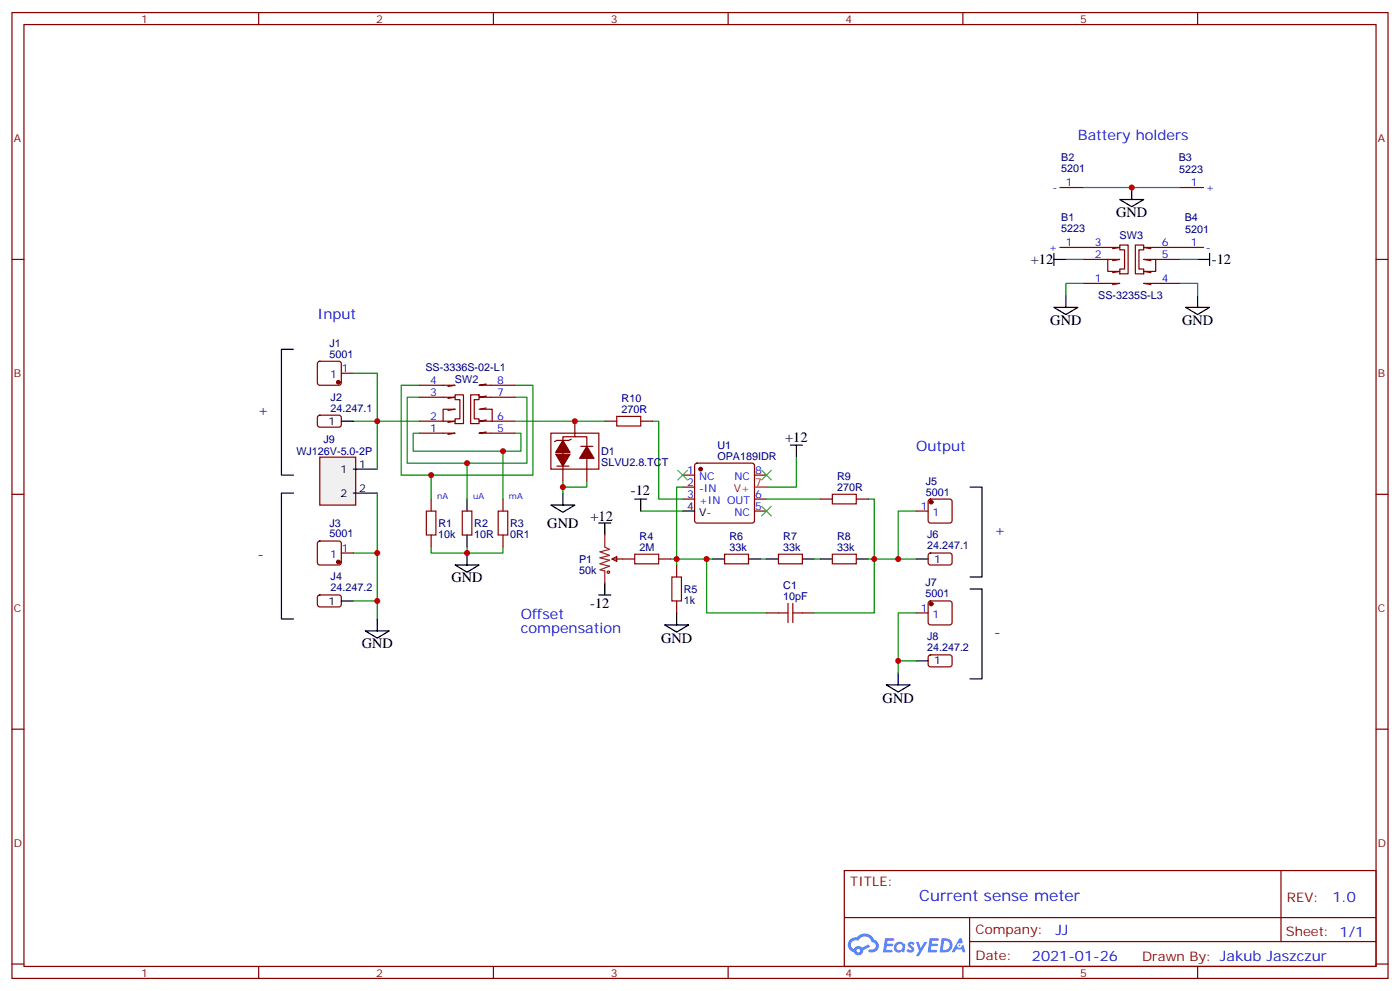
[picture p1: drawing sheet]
<svg xmlns="http://www.w3.org/2000/svg" width="412mm" height="292mm" viewBox="0 0 412 292" stroke-linecap="round" stroke-linejoin="round" font-family="sans-serif">
<g fill="none" stroke="#870000" stroke-width=".35">
<path d="M3.5 3.7h405.4v284.3h-405.4zM7.1 7.2h398.2v277.3h-398.2zM76.2 3.7v3.5M145.3 3.7v3.5M214.5 3.7v3.5M283.6 3.7v3.5M352.8 3.7v3.5M3.5 76.4h3.6M405.3 76.4h3.6M3.5 145.5h3.6M405.3 145.5h3.6M3.5 214.7h3.6"/>
<path d="M405.3 214.7h3.6M248.7 256.3h156.6v28.2h-156.6zM377.3 256.3v20.9M248.7 270.1h156.5M285.6 277.2h119.6M285.6 270.1v14.2M3.5 283.8h3.6M76.2 284.5v3.5M145.3 284.5v3.5M214.5 284.5v3.5M283.6 284.5v3.5M352.8 284.5v3.5"/>
<path d="M405.3 283.8h3.6"/>
</g>
<g fill="#5487ff">
<path d="M267.7 277.5a1.22 1.22 0 0 1 1.7 .2l-.4 .6a.47 .47 0 0 0-.3-.4 .47 .47 0 0 0-.5 .2l.1 .2a1.14 1.14 0 0 1 .8 1.8 1.14 1.14 0 0 1-1.9 0l-.2-.2 .5-.6 .7 .5a.29 .29 0 0 0 .3-.3 .29 .29 0 0 0-.2-.3 1.04 1.04 0 0 1-.6-1.7z"/>
<path d="M260.7 276.2h2.4l.3 .2-.2 .5-1.8 .1-.1 .8h1.5l.3 .4-.3 .4h-1.6l-.2 1.1h1.7l.2 .3-.2 .3-2.6 .1z"/>
<path d="M273.8 276.2h2.4l.3 .2-.1 .5-1.8 .1-.2 .8h1.6l.3 .4-.4 .4-1.6-.1-.1 1.1 1.7 .1 .2 .3-.2 .3-2.6 .1z"/>
<path d="M282.6 276.2h.7l.3 1.3-.6 .3a.69 .69 0 0 0-1 .3 .69 .69 0 0 0 .4 .9 .69 .69 0 0 0 .9-.6l.5-.2 .6 2.2h-.8l-.2-.9h-1.8l-.5 .9h-.8z"/>
<path d="M269.8 277.3h.8l.6 1.8 1.1-1.8h.9l-2.6 4.2h-.8l.9-1.5z"/>
<path d="M277.4 276.2l-.6 4.2h1.3a2.11 2.11 0 0 0 2.5-2.1 2.11 2.11 0 0 0-2.5-2.1zM278.1 277a1.39 1.39 0 0 1 1.7 1.4 1.39 1.39 0 0 1-1.8 1.2h-.3z"/>
<path d="M263.7 277.8a1.54 1.54 0 0 0-.1 2.2 1.54 1.54 0 0 0 2.2 .1l.6 .3 .3-2.3-.2-.3h-.4a1.49 1.49 0 0 0-2.4 0zM264 278.8a.94 .94 0 0 1 1.8 0 .94 .94 0 0 1-1.8 0z"/>
<path d="M250.4 276.6a2.18 2.18 0 0 0 1.1 3.7 1.44 1.44 0 0 0 1.6 .9 1.44 1.44 0 0 0 1.2-1.4l2-1.1-.5-.7-1.9 1a1.47 1.47 0 0 0-2.4 .4 1.39 1.39 0 0 1-.7-1.9 1.39 1.39 0 0 1 2-.5 2.12 2.12 0 0 1 2.2-1.3 2.12 2.12 0 0 1 1.9 1.7 1.14 1.14 0 0 1 1.1 1.4 1.14 1.14 0 0 1-1.7 .7 .43 .43 0 0 0-.5 .4 .43 .43 0 0 0 .4 .5 1.98 1.98 0 0 0 2.5-1.2 1.98 1.98 0 0 0-1.2-2.6 3.1 3.1 0 0 0-5.3-.6l-.9 .1zM252.3 279.9a.55 .55 0 0 1 1.1 0 .55 .55 0 0 1-1.1 0z"/>
<circle cx="282.6" cy="278.3" r=".26"/>
</g>
<g fill="none" stroke="#008700" stroke-width=".35">
<path d="M314 76.4h5.3M347.5 76.4h5.3M319.3 83.4h-5.3v3.6M347.5 83.4h5.3v3.6M123.5 116.9h-3.6v19.4h35.3v-19.4h-3.5M123.5 113.4h-5.3v26.5h38.8v-26.5h-5.3M104.1 124h19.4M151.7 127.5h1.8v5.3h-5.3v14.1M151.7 124h26.5M192.3 124h1.7v22.9h7.1M234.6 134.6v8.8h-8.8M165.8 141.6v3.6"/>
<path d="M172.9 141.6v1.8h-7.1M188.7 150.5h12.4M201.1 143.4h-1.8v21.2h-1.7M225.8 146.9h15.9M255.8 146.9h1.7v17.7h-1.7M137.6 161v1.8h10.6v-1.8M208.1 164.6h-8.8v1.7M209.9 164.6h-1.8v15.8h17.7M224 164.6h1.8M239.9 164.6h1.8M269.9 164.6h-12.4v15.8h-17.6"/>
</g>
<g fill="none" stroke="#000" stroke-width=".35">
<path d="M310.4 76.4h3.6M310.4 74.6v3.5M352.8 76.4h3.5M356.3 74.6v3.5M310.4 90.5h7.1l-3.5 2.1zM314 87v3.5M349.2 90.5h7.1l-3.5 2.1zM352.8 87v3.5M100.5 124h3.6M232.8 131.1h3.6M234.6 131.1v3.5M137.6 146.9v3.6"/>
<path d="M137.6 157.5v3.5M162.3 148.7h7l-3.5 2.1zM165.8 145.2v3.5M176.4 154h3.5M178.2 154v3.5M187 146.9h3.5M188.7 146.9v3.6M201.1 150.5h3.5M100.5 176.9h3.6M134.1 166.3h7l-3.5 2.2zM137.6 162.8v3.5M176.4 175.2h3.5"/>
<path d="M178.2 171.6v3.6M209.9 164.6h3.5M220.5 164.6h3.5M225.8 164.6h3.5M236.4 164.6h3.5M241.7 164.6h3.5M252.2 164.6h3.6M269.9 164.6h3.5M107.6 185.7h7.1l-3.6 2.2zM111.1 182.2v3.5M195.8 184h7l-3.5 2.1zM199.3 180.4v3.6"/>
<path d="M264.6 198.1v3.5M269.9 194.6h3.5M261.1 201.6h7l-3.5 2.1z"/>
</g>
<g fill="none" stroke="#870000" stroke-width=".35">
<path d="M93.7 106.6l.5-.2h5.6l.5 .2 .2 .5v5.6l-.2 .5-.5 .2h-5.6l-.5-.2-.2-.5v-5.6zM100.5 109.9h3.6M93.7 122.4l.5-.2 5.9 .1 .4 .6v2.4l-.7 .5-5.9-.1-.4-.6v-2.2zM162.3 127.5h14.1v10.6h-14.1zM164 137.2h3.6M168.3 129.3l-.7 .3h-3.6l-.7 .4M169.3 124v4.6M171.1 131.4h3.5M178.2 124h3.5M188.7 124h3.6M201.1 139.9h3.5M204.8 136.6l.5-.3h16.2l.5 .3 .2 .5v16.2l-.2 .5-.5 .2h-16.2l-.5-.2-.2-.5v-16.2z"/>
<path d="M222.2 139.9h3.6M127 146.9v3.6M127 157.5v3.5M136.2 150.5h2.8v7h-2.8zM148.2 146.9v3.6M148.2 157.5v3.5M165.8 141.6v-13h7.1v13M201.1 143.4h3.5M201.1 146.9h3.5M222.2 146.9h3.6M222.2 150.5h3.6M241.7 146.9h3.5"/>
<path d="M252.2 146.9h3.6M269.9 150.5h3.5M273.6 147.1l.5-.2h5.7l.5 .2 .2 .5v5.7l-.3 .5-.4 .2h-5.7l-.5-.2-.2-.5v-5.7zM93.7 175.4l.5-.2h5.9l.4 .7v2.4l-.7 .4-5.9-.1-.4-.6v-2.1zM180.3 164.6l1.4-.7v1.4zM180.3 164.6h6.7M194 164.6h3.6M199.3 166.3v3.6M199.3 176.9v3.5M213.4 163.2h7.1v2.8h-7.1zM229.3 163.2h7.1v2.8h-7.1zM245.2 163.2h7v2.8h-7z"/>
<path d="M273.6 177.1l.5-.2h5.7l.5 .2 .2 .5v5.7l-.3 .5-.4 .2h-5.7l-.5-.3-.2-.4v-5.7zM273.6 163l.5-.2 5.9 .1 .5 .6-.1 2.4-.6 .4h-6l-.4-.7v-2.1zM225.8 180.4h3.5M236.4 180.4h3.5M269.9 180.4h3.5M273.6 193l.5-.2h5.9l.5 .7-.1 2.4-.6 .4h-6l-.4-.7v-2.1z"/>
</g>
<g fill="#870000" stroke="#870000" stroke-width=".35">
<path d="M165.8 129.6l2.1 3.6h-4.2z"/>
<path d="M163.7 133.7h4.2l-2.1 3.5z"/>
<path d="M172.9 131.4l2.1 3.5h-4.3z"/>
<circle cx="206.4" cy="138.1" r=".53"/>
<circle cx="99.7" cy="112.5" r=".53"/>
<circle cx="274.3" cy="147.8" r=".53"/>
<circle cx="274.3" cy="177.8" r=".53"/>
</g>
<path d="M222.2 143.4h3.6" fill="none" stroke="#f00" stroke-width=".35"/>
<g fill="none" stroke="#a10000" stroke-width=".35">
<path d="M181.7 122.6h7v2.8h-7zM125.6 150.5h2.8v7h-2.8zM146.8 150.5h2.8v7h-2.8zM245.2 145.5h7v2.8h-7zM187 163.2h7v2.8h-7zM197.9 169.9h2.8v7h-2.8zM232.1 177.6v5.7M233.5 177.6v5.7M229.3 180.4h2.8M233.5 180.4h2.9"/>
<circle cx="179.2" cy="168.5" r=".35"/>
</g>
<path d="M178.2 157.5v3.5l1.4 .7-2.9 .8 2.9 1-2.9 .7 2.9 .7-2.9 1.1 2.9 .7-2.9 1 1.5 .4v3.5" fill="none" stroke="#8c2424" stroke-width=".35"/>
<path d="M94.2 134.6h10.6v14.1h-10.6z" fill="#f0f0f0" stroke="#870000" stroke-width=".35"/>
<path d="M329.8 58.7h7.1l-3.5 2.2zM333.4 55.2v3.5M86.4 102.8h-3.5v37.1h3.5M104.1 138.1h7M86.4 145.2h-3.5v37h3.5M104.1 145.2h7M285.8 143.4h3.5v26.5h-3.5M285.8 173.4h3.5v26.4h-3.5" fill="none" stroke="#000" stroke-width=".35"/>
<path d="M319.3 55.2h28.2M104.1 109.9h7v28.2M123.5 127.5h-1.8v5.3h26.5M127 139.9v7M137.6 136.3v10.6M111.1 145.2v17.6h-7M269.9 150.5h-5.3v14.1M104.1 176.9h7M111.1 162.8v19.4M127 161v1.8h10.6M264.6 194.6h5.3M269.9 180.4h-5.3v17.7" fill="none" stroke="#008700" stroke-width=".35"/>
<g fill="none" stroke="#870000" stroke-width=".35">
<path d="M312.2 55.2h7.1M347.5 55.2h7M312.2 72.8h17.6l-2.1 .4M319.3 76.4h7M326.3 76.4h3.5l-2.1 .3M326.3 76.4v3.5h3.5l-2.1 .4M329.8 72.1h2.5v8.5h-2.5v-1.4h1.5v-5.6h-1.5zM334.4 72.1h2.5v1.5h-1.4v5.6h1.4v1.4h-2.5zM340.4 76.4h-3.5l2.1 .3M340.4 76.4v3.5h-3.5l2.1 .4M340.4 76.4h7.1M354.5 72.8h-17.6l2.1 .4"/>
<path d="M319.3 83.4h10.5l-2.1 .4M347.5 83.4h-10.6l2.1 .4M123.5 116.9h10.6l-2.2 .4M123.5 113.4h10.6l-2.2 .4M134.1 116.2h2.4v8.5h-2.4v-1.4h1.4v-5.6h-1.4zM138.6 116.2h2.5v1.5h-1.4v5.6h1.4v1.4h-2.5zM143.2 113.1l-2.1 .3h10.6M143.2 116.6l-2.1 .3h10.6M123.5 127.5h10.6l-2.2 .4M123.5 124h7M130.5 124h3.6l-2.2 .4M131.9 120.8l2.2-.3h-3.6v3.5"/>
<path d="M141.5 120.5h3.5v3.5M143.2 123.6l-2.1 .4h10.6M143.2 127.2l-2.1 .3h10.6M143.2 120.1l-2.1 .4M93.7 159.5l.5-.2h5.6l.5 .2 .2 .5v5.6l-.2 .5-.5 .2h-5.6l-.5-.2-.2-.5v-5.6zM100.5 162.8h3.6"/>
</g>
<path d="M199.7 138.5l2.8 2.8M202.5 138.5l-2.8 2.8M224.4 138.5l2.8 2.8M227.2 138.5l-2.8 2.8M224.4 149l2.8 2.9M227.2 149l-2.8 2.9" fill="none" stroke="#3c3" stroke-width=".35"/>
<circle cx="99.7" cy="165.5" r=".53" fill="#870000" stroke="#870000" stroke-width=".35"/>
<g fill="#c00">
<circle cx="169.3" cy="124" r=".88"/>
<circle cx="165.8" cy="143.4" r=".88"/>
<circle cx="257.5" cy="164.6" r=".88"/>
<circle cx="208.1" cy="164.6" r=".88"/>
<circle cx="199.3" cy="164.6" r=".88"/>
<circle cx="111.1" cy="162.8" r=".88"/>
<circle cx="111.1" cy="176.9" r=".88"/>
<circle cx="264.6" cy="164.6" r=".88"/>
<circle cx="264.6" cy="194.6" r=".88"/>
<circle cx="111.1" cy="124" r=".88"/>
<circle cx="148.2" cy="132.8" r=".88"/>
<circle cx="333.4" cy="55.2" r=".88"/>
<circle cx="137.6" cy="136.3" r=".88"/>
<circle cx="137.6" cy="162.8" r=".88"/>
<circle cx="127" cy="139.9" r=".88"/>
</g>
<text font-size="4.6" fill="#00f" x="270.8" y="265.3">Current sense meter</text>
<g font-size="4.2" fill="#00f">
<text x="317.5" y="41.1">Battery holders</text>
<text x="93.5" y="94">Input</text>
<text x="75.8" y="122.2">+</text>
<text x="269.9" y="132.8">Output</text>
<text x="292.8" y="157.5">+</text>
<text x="75.8" y="164.6">-</text>
<text x="153.5" y="182.2">Offset</text>
<text x="153.5" y="186.4">compensation</text>
<text x="292.8" y="187.5">-</text>
<text x="392.5" y="265.6">1.0</text>
<text x="310.9" y="275.1">JJ</text>
<text x="304" y="282.9">2021-01-26</text>
</g>
<g font-size="4.2">
<text x="328.8" y="64">GND</text>
<text x="303.6" y="77.8">+12</text>
<text x="357" y="77.8">-12</text>
<text x="309.4" y="95.8">GND</text>
<text x="348.2" y="95.8">GND</text>
<text x="231.3" y="130">+12</text>
<text x="185.8" y="145.7">-12</text>
<text x="161.2" y="155.4">GND</text>
<text x="173.9" y="153.3">+12</text>
<text x="133" y="171.3">GND</text>
<text x="173.9" y="179">-12</text>
<text x="106.5" y="190.6">GND</text>
<text x="194.7" y="189.3">GND</text>
<text x="260" y="206.9">GND</text>
</g>
<g font-size="3.9" fill="#800">
<text x="250.5" y="260.9">TITLE:</text>
<text x="379.1" y="265.6">REV:</text>
<text x="287.4" y="275.1">Company:</text>
<text x="378.7" y="275.7">Sheet: 1/1</text>
<text x="287.4" y="282.8">Date:</text>
<text x="336.4" y="282.8">Drawn By: Jakub Jaszczur</text>
</g>
<g font-size="3.2" fill="#800">
<text x="41.6" y="6.7">1</text>
<text x="110.8" y="6.7">2</text>
<text x="179.9" y="6.7">3</text>
<text x="249.1" y="6.7">4</text>
<text x="318.2" y="6.7">5</text>
<text x="4.1" y="41.8">A</text>
<text x="405.9" y="41.8">A</text>
<text x="4.1" y="110.9">B</text>
<text x="405.9" y="110.9">B</text>
<text x="4.1" y="180.1">C</text>
<text x="405.9" y="180.1">C</text>
<text x="4.1" y="249.2">D</text>
<text x="405.9" y="249.2">D</text>
<text x="41.6" y="287.5">1</text>
<text x="110.8" y="287.5">2</text>
<text x="179.9" y="287.5">3</text>
<text x="249.1" y="287.5">4</text>
<text x="318.2" y="287.5">5</text>
</g>
<g font-size="3.2" fill="#000080">
<text x="312.6" y="47.3">B2</text>
<text x="347.2" y="47.5">B3</text>
<text x="312.6" y="50.5">5201</text>
<text x="347.4" y="51">5223</text>
<text x="312.6" y="64.9">B1</text>
<text x="349" y="65.1">B4</text>
<text x="312.6" y="68.2">5223</text>
<text x="329.8" y="70.5">SW3</text>
<text x="349.1" y="68.7">5201</text>
<text x="323.5" y="88.1">SS-3235S-L3</text>
<text x="97" y="105.3">5001</text>
<text x="97" y="102.2">J1</text>
<text x="125.3" y="109.3">SS-3336S-02-L1</text>
<text x="134" y="112.8">SW2</text>
<text x="97.4" y="118">J2</text>
<text x="183.1" y="118.4">R10</text>
<text x="97.4" y="121.2">24.247.1</text>
<text x="183.1" y="121.5">270R</text>
<text x="95.3" y="130.4">J9</text>
<text x="87.3" y="134">WJ126V-5.0-2P</text>
<text x="177.1" y="137.1">SLVU2.8.TCT</text>
<text x="177.1" y="134">D1</text>
<text x="211.3" y="135.3">OPA189IDR</text>
<text x="211.3" y="132.1">U1</text>
<text x="246.6" y="141.3">R9</text>
<text x="272.7" y="142.7">J5</text>
<text x="246.6" y="144.5">270R</text>
<text x="272.7" y="145.9">5001</text>
<text x="97" y="155.1">J3</text>
<text x="129.1" y="155.1">R1</text>
<text x="139.7" y="155.1">R2</text>
<text x="150.3" y="155.2">R3</text>
<text x="97" y="158.2">5001</text>
<text x="129.1" y="158.3">10k</text>
<text x="139.7" y="158.3">10R</text>
<text x="150.3" y="158.3">0R1</text>
<text x="188.4" y="159">R4</text>
<text x="214.9" y="159">R6</text>
<text x="230.7" y="159">R7</text>
<text x="246.6" y="159">R8</text>
<text x="273.1" y="161.7">24.247.1</text>
<text x="273.1" y="158.5">J6</text>
<text x="170.6" y="165.7">P1</text>
<text x="188.4" y="162.1">2M</text>
<text x="214.9" y="162.1">33k</text>
<text x="230.7" y="162.1">33k</text>
<text x="246.6" y="162.1">33k</text>
<text x="97.4" y="170.9">J4</text>
<text x="170.6" y="168.9">50k</text>
<text x="230.7" y="173.3">C1</text>
<text x="272.6" y="172.6">J7</text>
<text x="97.4" y="174.1">24.247.2</text>
<text x="201.4" y="177.7">1k</text>
<text x="201.4" y="174.6">R5</text>
<text x="230.7" y="176.6">10pF</text>
<text x="272.6" y="175.9">5001</text>
<text x="273.1" y="191.7">24.247.2</text>
<text x="273.1" y="188.5">J8</text>
</g>
<g font-size="3.2" fill="#00f">
<text x="310.1" y="56.3">-</text>
<text x="314" y="54.9">1</text>
<text x="350.8" y="54.9">1</text>
<text x="355.2" y="56.3">+</text>
<text x="308.9" y="73.9">+</text>
<text x="314" y="72.5">1</text>
<text x="322.5" y="76">2</text>
<text x="322.5" y="72.5">3</text>
<text x="342.2" y="76">5</text>
<text x="342.2" y="72.5">6</text>
<text x="350.8" y="72.5">1</text>
<text x="355.2" y="73.9">-</text>
<text x="322.5" y="83.1">1</text>
<text x="342.2" y="83.1">4</text>
<text x="97.2" y="111.3">1</text>
<text x="100.7" y="109.5">1</text>
<text x="126.7" y="113.1">4</text>
<text x="146.4" y="113.1">8</text>
<text x="126.7" y="116.6">3</text>
<text x="146.4" y="116.6">7</text>
<text x="126.7" y="123.6">2</text>
<text x="146.4" y="123.6">6</text>
<text x="126.7" y="127.2">1</text>
<text x="146.4" y="127.2">5</text>
<text x="202.4" y="139.5">1</text>
<text x="202.4" y="143.1">2</text>
<text x="205.9" y="141.3">NC</text>
<text x="216.4" y="141.3">NC</text>
<text x="222.4" y="139.5">8</text>
<text x="202.4" y="146.6">3</text>
<text x="205.9" y="144.8">-IN</text>
<text x="205.9" y="148.3">+IN OUT</text>
<text x="222.4" y="146.6">6</text>
<text x="216.4" y="151.9">NC</text>
<text x="222.4" y="150.1">5</text>
<text x="271.2" y="150.1">1</text>
<text x="274.7" y="151.9">1</text>
<text x="97.2" y="164.2">1</text>
<text x="100.7" y="162.5">1</text>
<text x="271.2" y="180.1">1</text>
<text x="274.7" y="181.9">1</text>
</g>
<g font-size="3.2">
<text x="96.8" y="125.1">1</text>
<text x="105.8" y="137.8">1</text>
<text x="100.3" y="139.2">1</text>
<text x="100.3" y="146.2">2</text>
<text x="105.8" y="144.8">2</text>
<text x="202.4" y="150.1">4</text>
<text x="205.9" y="151.9">V-</text>
<text x="275.2" y="165.6">1</text>
<text x="96.8" y="178">1</text>
<text x="275.2" y="195.6">1</text>
</g>
<g font-size="3.2" fill="#f00">
<text x="222.4" y="143.1">7</text>
<text x="216.2" y="144.8">V+</text>
</g>
<g font-size="2.5" fill="#00f">
<text x="128.8" y="146.9">nA</text>
<text x="139.3" y="146.9">uA</text>
<text x="149.9" y="146.9">mA</text>
</g>
</svg>
